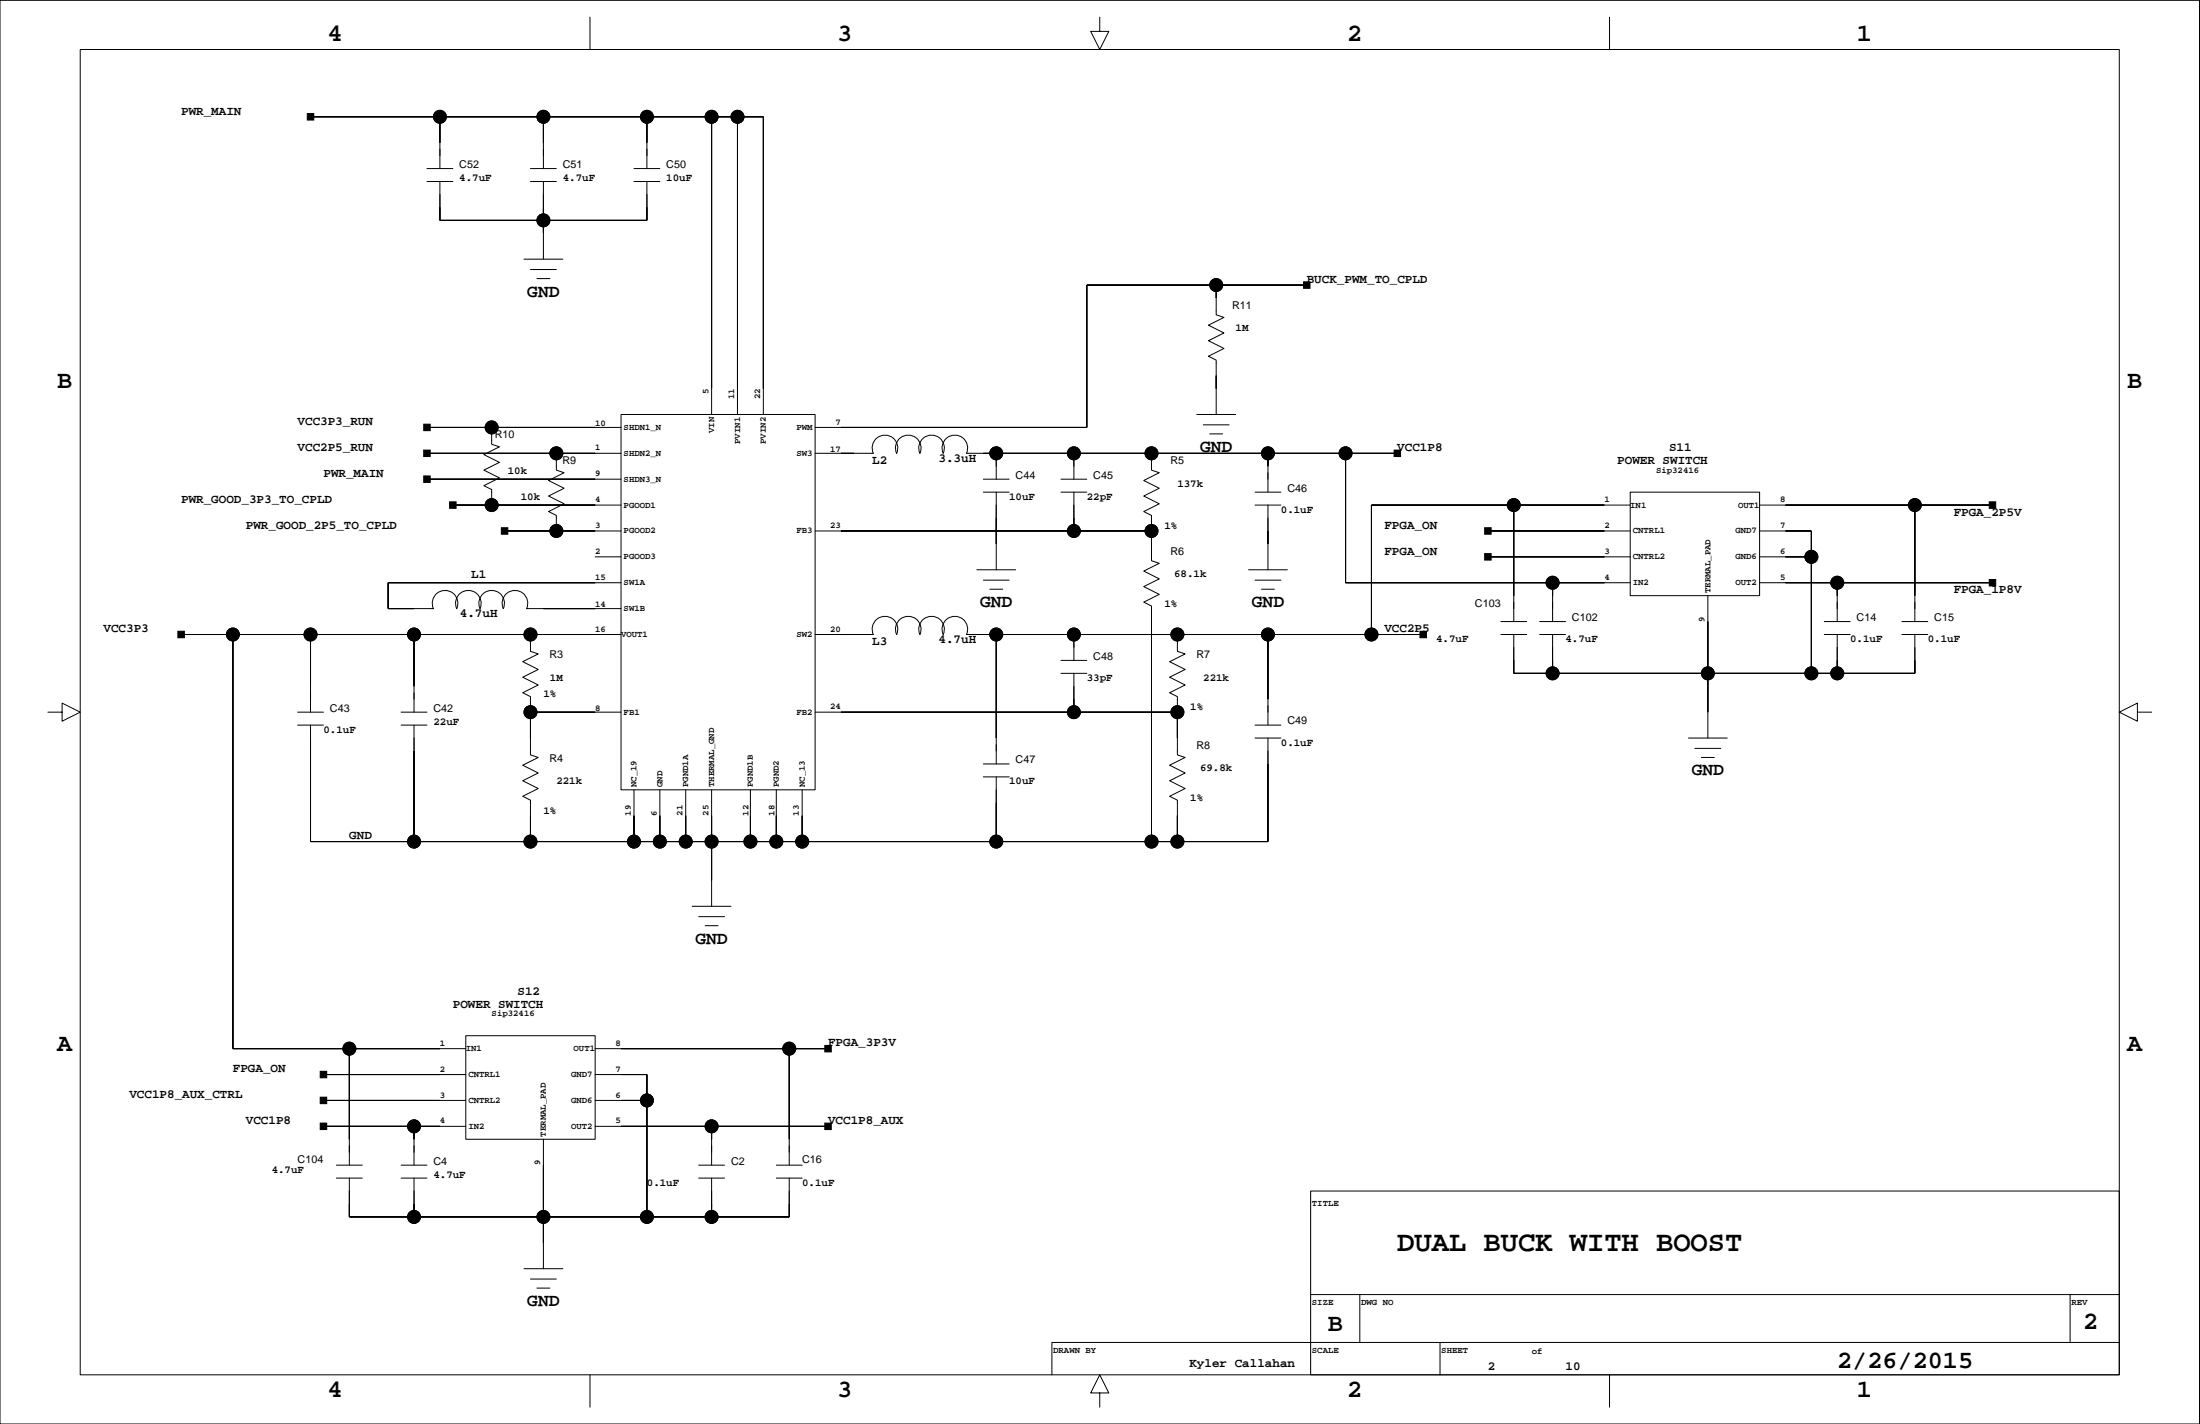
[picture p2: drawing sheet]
<svg xmlns="http://www.w3.org/2000/svg" width="432mm" height="279mm" viewBox="0 0 432 279" stroke-linecap="round" stroke-linejoin="round" font-family="sans-serif">
<g fill="none" stroke="#000" stroke-width=".2">
<path d="M0 .1h431.7v279.3h-431.7zM15.7 9.7h400.3v260.1h-400.3zM115.8 3.4v6.3M215.9 3.4v2.8h1.7l-1.7 3.5-1.8-3.5h1.8M315.9 3.4v6.3M60.9 22.9h88.9v58.4M83.8 33.1h5.1M83.8 35.6h5.1M86.3 35.6v7.6h40.7v-7.6M86.3 22.9v10.2M104.1 33.1h5.1M104.1 35.6h5.1"/>
<path d="M106.7 22.9v10.2M106.7 35.6v15.3M124.4 33.1h5.1M124.4 35.6h5.1M127 22.9v10.2M139.7 22.9v58.4M144.7 22.9v58.4M102.8 50.9h7.7M104.1 52.9h5.1M105.4 54.7h2.5M238.7 55.9v5.9l1.5 .5-3 1.5 3 1.5-3 1.6 3 1.5-3 1.5 1.5 .8v10.6M256.5 55.9h-43.2v28h-53.3"/>
<path d="M83.8 83.9h38.1M83.8 88.9h38.1M83.8 94h38.1M88.9 99.1h33M96.5 83.9h.1M96.5 99.1h.1M96.5 83.9v3.3l1.5 .5-3 1.5 3 1.5-3 1.5 3 1.6-3 1.5 1.5 .8v3M109.2 88.9h.1M109.2 88.9v3.3l1.5 .6-3 1.5 3 1.5-3 1.5 3 1.5-3 1.6 1.5 .7v3.1M121.9 81.3h38.1v73.7h-38.1zM160 88.9l11.4 .1a2.52 2.52 0 0 1 2.3-3.6 2.52 2.52 0 0 1 2.3 3.6M193 94h5.1"/>
<path d="M193 96.6h5.1M195.5 88.9h.1M195.5 88.9v5.1M195.5 96.6v15.2M208.2 94h5.1M208.2 96.6h5.1M210.8 88.9h.1M210.8 88.9v5.1M210.8 96.6v7.6M226 88.9h.1M226 88.9v3.3l1.5 .6-3 1.5 3 1.5-3 1.5 3 1.5-3 1.6 1.5 .7v8.9l1.5 .5-3 1.6 3 1.5-3 1.5 3 1.5-3 1.5 1.5 .8v46.2M234.9 81.3h7.6"/>
<path d="M236.2 83.4h5M237.4 85.1h2.6M246.3 99.1h5.1M246.3 96.6h5.1M248.9 88.9v7.7M248.9 99.1v12.7M264.1 88.9v25.4h55.9M274.3 88.9l-84.6 .1a2.52 2.52 0 0 0-2.3-3.6 2.52 2.52 0 0 0-2.3 3.6 2.52 2.52 0 0 0-2.3-3.6 2.52 2.52 0 0 0-2.3 3.6 2.52 2.52 0 0 0-2.2-3.6 2.52 2.52 0 0 0-2.3 3.6M297.1 99.1v22.9M320 96.6h25.4v20.3h-25.4zM320 99.1h-50.8v25.4M345.4 99.1h45.7"/>
<path d="M375.8 99.1v22.9M99 104.2h22.9M109.2 104.2h.1M116.8 109.3h5.1M121.9 114.3h-45.7v5.1h8.9a2.52 2.52 0 0 1 2.3-3.6 2.52 2.52 0 0 1 2.2 3.6 2.52 2.52 0 0 1 2.3-3.6 2.52 2.52 0 0 1 2.3 3.6 2.52 2.52 0 0 1 2.3-3.6 2.52 2.52 0 0 1 2.3 3.6 2.52 2.52 0 0 1 2.3-3.6 2.52 2.52 0 0 1 2.2 3.6h18.6M160 104.2h66M191.7 111.8h7.6M193 113.8h5.1M194.3 115.6h2.5M226 104.2h.1M245.1 111.8h7.6M246.3 113.8h5.1"/>
<path d="M247.6 115.6h2.5M292 109.3h28M292 104.2h28M304.7 114.3v7.7M335.2 116.9v27.9M345.4 109.3h10.1M345.4 104.2h10.1v27.9M345.4 114.3h45.7M360.6 114.3v7.7M9.4 139.7h2.8v-1.7l3.5 1.7-3.5 1.8v-1.8M35.6 124.5h86.3M45.7 124.5v81.3h45.7"/>
<path d="M58.4 139.7h5.1M60.9 124.5v15.2M78.7 139.7h5.1M81.3 124.5v15.2M104.1 124.5h.1M104.1 139.7h.1M104.1 124.5v3.3l1.5 .5-3 1.5 3 1.6-3 1.5 3 1.5-3 1.5 1.5 .8v11.4l1.5 .5-3 1.5 3 1.6-3 1.5 3 1.5-3 1.5 1.5 .8v8.1M104.1 139.7h17.8M160 124.5h11.4a2.52 2.52 0 0 1 2.3-3.6 2.52 2.52 0 0 1 2.3 3.6M160 139.7h71.1M195.5 124.5v25.4M208.2 132.1h5.1"/>
<path d="M208.2 129.6h5.1M210.8 124.5h.1M210.8 124.5v5.1M210.8 132.1v7.6M231.1 139.7h.1M231.1 124.5h.1M231.1 124.5v3.3l1.5 .5-3 1.5 3 1.6-3 1.5 3 1.5-3 1.5 1.5 .8v11.4l1.5 .5-3 1.5 3 1.6-3 1.5 3 1.5-3 1.5 1.5 .8v8.1M248.9 124.5v17.8M279.3 124.5h-89.6a2.52 2.52 0 0 0-2.3-3.6 2.52 2.52 0 0 0-2.3 3.6 2.52 2.52 0 0 0-2.3-3.6 2.52 2.52 0 0 0-2.3 3.6 2.52 2.52 0 0 0-2.2-3.6 2.52 2.52 0 0 0-2.3 3.6M294.6 124.5h5.1M294.6 122h5.1M297.1 124.5v7.6h78.7v-7.6"/>
<path d="M302.2 124.5h5.1M302.2 122h5.1M304.7 124.5v7.6M358.1 124.5h5M358.1 122h5M360.6 124.5v7.6M373.3 124.5h5.1M373.3 122h5.1M419.5 139.7v-1.7l-3.5 1.7 3.5 1.8v-1.8h2.8M58.4 142.3h5.1M60.9 142.3v22.8h188v-20.3M78.7 142.3h5.1"/>
<path d="M81.3 142.3v22.8M124.4 155v10.1M129.5 155v10.1M134.6 155v10.1M139.7 155v22.8M147.3 155v10.1M152.4 155v10.1M157.4 155v10.1M193 149.9h5.1M193 152.4h5.1M195.5 152.4v12.7M246.3 144.8h5.1"/>
<path d="M246.3 142.3h5.1M331.4 144.8h7.6M332.7 146.8h5M333.9 148.6h2.6M135.9 177.8h7.6M137.1 179.9h5.1M138.4 181.6h2.5M63.5 210.8h27.9M63.5 215.9h27.9M68.6 205.8v22.8M91.4 203.2h25.4v20.3h-25.4zM116.8 210.8h10.2v28"/>
<path d="M116.8 215.9h10.2M116.8 205.8h45.7M154.9 205.8v22.8M63.5 221h27.9M66 228.6h5.1M66 231.2h5.1M68.6 231.2v7.6h86.3v-7.6M78.7 228.6h5.1M78.7 231.2h5.1M81.3 221v7.6M81.3 231.2v7.6M106.7 223.5v25.4"/>
<path d="M116.8 221h45.7M137.1 228.6h5.1M137.1 231.2h5.1M139.7 221v7.6M139.7 231.2v7.6M152.4 228.6h5M152.4 231.2h5M257.2 233.7h158.8v36.1h-158.8zM102.8 248.9h7.7M104.1 251h5.1M105.4 252.7h2.5M257.2 254h158.8"/>
<path d="M266.9 254v9.4M406.3 254v9.4M115.8 269.8v6.3M215.9 273.3h1.7l-1.7-3.5-1.8 3.5h1.8v2.8M282.6 263.4v6.4M315.9 269.8v6.3M416 263.4h-209.5v6.4"/>
<circle cx="86.3" cy="22.9" r="1.27"/>
<circle cx="106.7" cy="22.9" r="1.27"/>
<circle cx="127" cy="22.9" r="1.27"/>
<circle cx="139.7" cy="22.9" r="1.27"/>
<circle cx="144.7" cy="22.9" r="1.27"/>
<circle cx="106.7" cy="43.2" r="1.27"/>
<circle cx="238.7" cy="55.9" r="1.27"/>
<circle cx="96.5" cy="99.1" r="1.27"/>
<circle cx="96.5" cy="83.9" r="1.27"/>
<circle cx="109.2" cy="88.9" r="1.27"/>
<circle cx="195.5" cy="88.9" r="1.27"/>
<circle cx="210.8" cy="88.9" r="1.27"/>
<circle cx="226" cy="88.9" r="1.27"/>
<circle cx="248.9" cy="88.9" r="1.27"/>
<circle cx="264.1" cy="88.9" r="1.27"/>
<circle cx="297.1" cy="99.1" r="1.27"/>
<circle cx="375.8" cy="99.1" r="1.27"/>
<circle cx="109.2" cy="104.2" r="1.27"/>
<circle cx="210.8" cy="104.2" r="1.27"/>
<circle cx="226" cy="104.2" r="1.27"/>
<circle cx="304.7" cy="114.3" r="1.27"/>
<circle cx="355.5" cy="109.3" r="1.27"/>
<circle cx="360.6" cy="114.3" r="1.27"/>
<circle cx="45.7" cy="124.5" r="1.27"/>
<circle cx="60.9" cy="124.5" r="1.27"/>
<circle cx="81.3" cy="124.5" r="1.27"/>
<circle cx="104.1" cy="124.5" r="1.27"/>
<circle cx="104.1" cy="139.7" r="1.27"/>
<circle cx="195.5" cy="124.5" r="1.27"/>
<circle cx="210.8" cy="139.7" r="1.27"/>
<circle cx="210.8" cy="124.5" r="1.27"/>
<circle cx="231.1" cy="124.5" r="1.27"/>
<circle cx="231.1" cy="139.7" r="1.27"/>
<circle cx="248.9" cy="124.5" r="1.27"/>
<circle cx="269.2" cy="124.5" r="1.27"/>
<circle cx="304.7" cy="132.1" r="1.27"/>
<circle cx="335.2" cy="132.1" r="1.27"/>
<circle cx="355.5" cy="132.1" r="1.27"/>
<circle cx="360.6" cy="132.1" r="1.27"/>
<circle cx="81.3" cy="165.1" r="1.27"/>
<circle cx="104.1" cy="165.1" r="1.27"/>
<circle cx="124.4" cy="165.1" r="1.27"/>
<circle cx="129.5" cy="165.1" r="1.27"/>
<circle cx="134.6" cy="165.1" r="1.27"/>
<circle cx="139.7" cy="165.1" r="1.27"/>
<circle cx="147.3" cy="165.1" r="1.27"/>
<circle cx="152.4" cy="165.1" r="1.27"/>
<circle cx="157.4" cy="165.1" r="1.27"/>
<circle cx="195.5" cy="165.1" r="1.27"/>
<circle cx="226" cy="165.1" r="1.27"/>
<circle cx="231.1" cy="165.1" r="1.27"/>
<circle cx="68.6" cy="205.8" r="1.27"/>
<circle cx="127" cy="215.9" r="1.27"/>
<circle cx="154.9" cy="205.8" r="1.27"/>
<circle cx="81.3" cy="238.8" r="1.27"/>
<circle cx="81.3" cy="221" r="1.27"/>
<circle cx="106.7" cy="238.8" r="1.27"/>
<circle cx="127" cy="238.8" r="1.27"/>
<circle cx="139.7" cy="238.8" r="1.27"/>
<circle cx="139.7" cy="221" r="1.27"/>
</g>
<g fill="#000" stroke="#000" stroke-width=".2">
<path d="M60.3 22.3h1.3v1.3h-1.3z" fill-rule="evenodd"/>
<path d="M60.9 22.9h25.4z" fill-rule="evenodd"/>
<path d="M86.3 22.9v5.1z" fill-rule="evenodd"/>
<path d="M86.3 22.9h20.4z" fill-rule="evenodd"/>
<path d="M106.7 22.9v5.1z" fill-rule="evenodd"/>
<path d="M106.7 22.9h20.3z" fill-rule="evenodd"/>
<path d="M127 22.9v5.1z" fill-rule="evenodd"/>
<path d="M127 22.9h12.7z" fill-rule="evenodd"/>
<path d="M139.7 22.9v53.3z" fill-rule="evenodd"/>
<path d="M139.7 22.9h5z" fill-rule="evenodd"/>
<path d="M144.7 22.9v53.3z" fill-rule="evenodd"/>
<path d="M144.7 22.9h5.1z" fill-rule="evenodd"/>
<path d="M149.8 22.9v53.3z" fill-rule="evenodd"/>
<path d="M86.3 40.7v2.5z" fill-rule="evenodd"/>
<path d="M86.3 43.2h20.4z" fill-rule="evenodd"/>
<path d="M106.7 43.2v2.6z" fill-rule="evenodd"/>
<path d="M106.7 40.7v2.5z" fill-rule="evenodd"/>
<path d="M106.7 43.2h20.3z" fill-rule="evenodd"/>
<path d="M127 40.7v2.5z" fill-rule="evenodd"/>
<path d="M213.3 55.9v28z" fill-rule="evenodd"/>
<path d="M238.7 55.9v2.6z" fill-rule="evenodd"/>
<path d="M213.3 55.9h25.4z" fill-rule="evenodd"/>
<path d="M255.8 55.3h1.3v1.3h-1.3z" fill-rule="evenodd"/>
<path d="M238.7 55.9h17.8z" fill-rule="evenodd"/>
<path d="M238.7 73.7v2.5z" fill-rule="evenodd"/>
<path d="M83.2 88.3h1.2v1.3h-1.2z" fill-rule="evenodd"/>
<path d="M83.2 83.2h1.2v1.3h-1.2z" fill-rule="evenodd"/>
<path d="M83.2 93.4h1.2v1.3h-1.2z" fill-rule="evenodd"/>
<path d="M88.2 98.5h1.3v1.2h-1.3z" fill-rule="evenodd"/>
<path d="M83.8 83.9h12.7z" fill-rule="evenodd"/>
<path d="M88.9 99.1h7.6z" fill-rule="evenodd"/>
<path d="M83.8 88.9h25.4z" fill-rule="evenodd"/>
<path d="M109.2 88.9h7.6z" fill-rule="evenodd"/>
<path d="M96.5 83.9h20.3z" fill-rule="evenodd"/>
<path d="M96.5 99.1h20.3z" fill-rule="evenodd"/>
<path d="M83.8 94h33z" fill-rule="evenodd"/>
<path d="M165.1 88.9h2.5z" fill-rule="evenodd"/>
<path d="M193 88.9h2.5z" fill-rule="evenodd"/>
<path d="M195.5 88.9h15.3z" fill-rule="evenodd"/>
<path d="M165.1 83.9h48.2z" fill-rule="evenodd"/>
<path d="M210.8 88.9h15.2z" fill-rule="evenodd"/>
<path d="M248.9 88.9v2.6z" fill-rule="evenodd"/>
<path d="M226 88.9h22.9z" fill-rule="evenodd"/>
<path d="M264.1 88.9v25.4z" fill-rule="evenodd"/>
<path d="M248.9 88.9h15.2z" fill-rule="evenodd"/>
<path d="M269.2 99.1v25.4z" fill-rule="evenodd"/>
<path d="M273.6 88.3h1.3v1.3h-1.3z" fill-rule="evenodd"/>
<path d="M264.1 88.9h10.2z" fill-rule="evenodd"/>
<path d="M269.2 99.1h27.9z" fill-rule="evenodd"/>
<path d="M297.1 99.1v17.8z" fill-rule="evenodd"/>
<path d="M297.1 99.1h17.8z" fill-rule="evenodd"/>
<path d="M375.8 99.1v17.8z" fill-rule="evenodd"/>
<path d="M350.4 99.1h25.4z" fill-rule="evenodd"/>
<path d="M390.4 98.5h1.3v1.2h-1.3z" fill-rule="evenodd"/>
<path d="M375.8 99.1h15.3z" fill-rule="evenodd"/>
<path d="M76.2 114.3v5.1z" fill-rule="evenodd"/>
<path d="M76.2 119.4h5.1z" fill-rule="evenodd"/>
<path d="M98.4 103.5h1.3v1.3h-1.3z" fill-rule="evenodd"/>
<path d="M99 104.2h10.2z" fill-rule="evenodd"/>
<path d="M106.7 119.4h10.1z" fill-rule="evenodd"/>
<path d="M76.2 114.3h40.6z" fill-rule="evenodd"/>
<path d="M109.2 104.2h7.6z" fill-rule="evenodd"/>
<path d="M195.5 101.6v5.1z" fill-rule="evenodd"/>
<path d="M210.8 101.6v2.6z" fill-rule="evenodd"/>
<path d="M165.1 104.2h45.7z" fill-rule="evenodd"/>
<path d="M210.8 104.2h15.2z" fill-rule="evenodd"/>
<path d="M226 104.2v2.5z" fill-rule="evenodd"/>
<path d="M248.9 104.2v2.5z" fill-rule="evenodd"/>
<path d="M291.4 103.5h1.3v1.3h-1.3z" fill-rule="evenodd"/>
<path d="M291.4 108.6h1.3v1.3h-1.3z" fill-rule="evenodd"/>
<path d="M264.1 114.3h40.6z" fill-rule="evenodd"/>
<path d="M304.7 114.3v2.6z" fill-rule="evenodd"/>
<path d="M292 104.2h22.9z" fill-rule="evenodd"/>
<path d="M292 109.3h22.9z" fill-rule="evenodd"/>
<path d="M304.7 114.3h10.2z" fill-rule="evenodd"/>
<path d="M350.4 109.3h5.1z" fill-rule="evenodd"/>
<path d="M355.5 109.3v22.8z" fill-rule="evenodd"/>
<path d="M355.5 104.2v5.1z" fill-rule="evenodd"/>
<path d="M350.4 104.2h5.1z" fill-rule="evenodd"/>
<path d="M360.6 114.3v2.6z" fill-rule="evenodd"/>
<path d="M350.4 114.3h10.2z" fill-rule="evenodd"/>
<path d="M390.4 113.7h1.3v1.3h-1.3z" fill-rule="evenodd"/>
<path d="M360.6 114.3h30.5z" fill-rule="evenodd"/>
<path d="M34.9 123.9h1.3v1.2h-1.3z" fill-rule="evenodd"/>
<path d="M45.7 124.5v81.3z" fill-rule="evenodd"/>
<path d="M35.6 124.5h10.1z" fill-rule="evenodd"/>
<path d="M60.9 124.5v10.2z" fill-rule="evenodd"/>
<path d="M45.7 124.5h15.2z" fill-rule="evenodd"/>
<path d="M81.3 124.5v10.2z" fill-rule="evenodd"/>
<path d="M60.9 124.5h20.4z" fill-rule="evenodd"/>
<path d="M81.3 124.5h22.8z" fill-rule="evenodd"/>
<path d="M104.1 139.7v5.1z" fill-rule="evenodd"/>
<path d="M104.1 124.5h12.7z" fill-rule="evenodd"/>
<path d="M104.1 139.7h12.7z" fill-rule="evenodd"/>
<path d="M165.1 124.5h2.5z" fill-rule="evenodd"/>
<path d="M193 124.5h2.5z" fill-rule="evenodd"/>
<path d="M195.5 124.5v20.3z" fill-rule="evenodd"/>
<path d="M210.8 137.2v2.5z" fill-rule="evenodd"/>
<path d="M165.1 139.7h45.7z" fill-rule="evenodd"/>
<path d="M195.5 124.5h15.3z" fill-rule="evenodd"/>
<path d="M226 122v43.1z" fill-rule="evenodd"/>
<path d="M210.8 139.7h20.3z" fill-rule="evenodd"/>
<path d="M231.1 139.7v5.1z" fill-rule="evenodd"/>
<path d="M231.1 124.5h17.8z" fill-rule="evenodd"/>
<path d="M210.8 124.5h20.3z" fill-rule="evenodd"/>
<path d="M248.9 124.5v12.7z" fill-rule="evenodd"/>
<path d="M248.9 124.5h20.3z" fill-rule="evenodd"/>
<path d="M278.7 123.9h1.3v1.2h-1.3z" fill-rule="evenodd"/>
<path d="M269.2 124.5h10.1z" fill-rule="evenodd"/>
<path d="M297.1 129.6v2.5z" fill-rule="evenodd"/>
<path d="M304.7 129.6v2.5z" fill-rule="evenodd"/>
<path d="M297.1 132.1h7.6z" fill-rule="evenodd"/>
<path d="M335.2 122v10.1z" fill-rule="evenodd"/>
<path d="M335.2 132.1v7.6z" fill-rule="evenodd"/>
<path d="M304.7 132.1h30.5z" fill-rule="evenodd"/>
<path d="M335.2 132.1h20.3z" fill-rule="evenodd"/>
<path d="M360.6 129.6v2.5z" fill-rule="evenodd"/>
<path d="M355.5 132.1h5.1z" fill-rule="evenodd"/>
<path d="M375.8 129.6v2.5z" fill-rule="evenodd"/>
<path d="M360.6 132.1h15.2z" fill-rule="evenodd"/>
<path d="M60.9 147.3v17.8z" fill-rule="evenodd"/>
<path d="M81.3 147.3v17.8z" fill-rule="evenodd"/>
<path d="M195.5 157.5v7.6z" fill-rule="evenodd"/>
<path d="M248.9 149.9v15.2z" fill-rule="evenodd"/>
<path d="M60.9 165.1h20.4z" fill-rule="evenodd"/>
<path d="M81.3 165.1h22.8z" fill-rule="evenodd"/>
<path d="M104.1 160v5.1z" fill-rule="evenodd"/>
<path d="M124.4 160v5.1z" fill-rule="evenodd"/>
<path d="M104.1 165.1h20.3z" fill-rule="evenodd"/>
<path d="M124.4 165.1h5.1z" fill-rule="evenodd"/>
<path d="M129.5 160v5.1z" fill-rule="evenodd"/>
<path d="M129.5 165.1h5.1z" fill-rule="evenodd"/>
<path d="M134.6 160v5.1z" fill-rule="evenodd"/>
<path d="M139.7 165.1v7.6z" fill-rule="evenodd"/>
<path d="M134.6 165.1h5.1z" fill-rule="evenodd"/>
<path d="M139.7 160v5.1z" fill-rule="evenodd"/>
<path d="M139.7 165.1h7.6z" fill-rule="evenodd"/>
<path d="M147.3 160v5.1z" fill-rule="evenodd"/>
<path d="M147.3 165.1h5.1z" fill-rule="evenodd"/>
<path d="M152.4 160v5.1z" fill-rule="evenodd"/>
<path d="M157.4 160v5.1z" fill-rule="evenodd"/>
<path d="M152.4 165.1h5z" fill-rule="evenodd"/>
<path d="M157.4 165.1h38.1z" fill-rule="evenodd"/>
<path d="M195.5 165.1h30.5z" fill-rule="evenodd"/>
<path d="M231.1 160v5.1z" fill-rule="evenodd"/>
<path d="M226 165.1h5.1z" fill-rule="evenodd"/>
<path d="M231.1 165.1h17.8z" fill-rule="evenodd"/>
<path d="M62.9 210.2h1.2v1.3h-1.2z" fill-rule="evenodd"/>
<path d="M62.9 215.3h1.2v1.2h-1.2z" fill-rule="evenodd"/>
<path d="M68.6 205.8v17.7z" fill-rule="evenodd"/>
<path d="M45.7 205.8h22.9z" fill-rule="evenodd"/>
<path d="M63.5 210.8h22.8z" fill-rule="evenodd"/>
<path d="M68.6 205.8h17.7z" fill-rule="evenodd"/>
<path d="M63.5 215.9h22.8z" fill-rule="evenodd"/>
<path d="M121.9 210.8h5.1z" fill-rule="evenodd"/>
<path d="M127 210.8v5.1z" fill-rule="evenodd"/>
<path d="M121.9 215.9h5.1z" fill-rule="evenodd"/>
<path d="M127 215.9v22.9z" fill-rule="evenodd"/>
<path d="M121.9 205.8h33z" fill-rule="evenodd"/>
<path d="M154.9 205.8v17.7z" fill-rule="evenodd"/>
<path d="M161.9 205.1h1.3v1.3h-1.3z" fill-rule="evenodd"/>
<path d="M154.9 205.8h7.6z" fill-rule="evenodd"/>
<path d="M62.9 220.4h1.2v1.2h-1.2z" fill-rule="evenodd"/>
<path d="M68.6 236.2v2.6z" fill-rule="evenodd"/>
<path d="M81.3 236.2v2.6z" fill-rule="evenodd"/>
<path d="M68.6 238.8h12.7z" fill-rule="evenodd"/>
<path d="M81.3 221v2.5z" fill-rule="evenodd"/>
<path d="M63.5 221h17.8z" fill-rule="evenodd"/>
<path d="M81.3 221h5z" fill-rule="evenodd"/>
<path d="M81.3 238.8h25.4z" fill-rule="evenodd"/>
<path d="M106.7 228.6v10.2z" fill-rule="evenodd"/>
<path d="M106.7 238.8v5z" fill-rule="evenodd"/>
<path d="M106.7 238.8h20.3z" fill-rule="evenodd"/>
<path d="M139.7 236.2v2.6z" fill-rule="evenodd"/>
<path d="M127 238.8h12.7z" fill-rule="evenodd"/>
<path d="M139.7 221v2.5z" fill-rule="evenodd"/>
<path d="M121.9 221h17.8z" fill-rule="evenodd"/>
<path d="M139.7 238.8h15.2z" fill-rule="evenodd"/>
<path d="M154.9 236.2v2.6z" fill-rule="evenodd"/>
<path d="M161.9 220.4h1.3v1.2h-1.3z" fill-rule="evenodd"/>
<path d="M139.7 221h22.8z" fill-rule="evenodd"/>
<circle cx="86.3" cy="22.9" r="1.27"/>
<circle cx="106.7" cy="22.9" r="1.27"/>
<circle cx="127" cy="22.9" r="1.27"/>
<circle cx="139.7" cy="22.9" r="1.27"/>
<circle cx="144.7" cy="22.9" r="1.27"/>
<circle cx="106.7" cy="43.2" r="1.27"/>
<circle cx="238.7" cy="55.9" r="1.27"/>
<circle cx="96.5" cy="99.1" r="1.27"/>
<circle cx="96.5" cy="83.9" r="1.27"/>
<circle cx="109.2" cy="88.9" r="1.27"/>
<circle cx="195.5" cy="88.9" r="1.27"/>
<circle cx="210.8" cy="88.9" r="1.27"/>
<circle cx="226" cy="88.9" r="1.27"/>
<circle cx="248.9" cy="88.9" r="1.27"/>
<circle cx="264.1" cy="88.9" r="1.27"/>
<circle cx="297.1" cy="99.1" r="1.27"/>
<circle cx="375.8" cy="99.1" r="1.27"/>
<circle cx="109.2" cy="104.2" r="1.27"/>
<circle cx="210.8" cy="104.2" r="1.27"/>
<circle cx="226" cy="104.2" r="1.27"/>
<circle cx="304.7" cy="114.3" r="1.27"/>
<circle cx="355.5" cy="109.3" r="1.27"/>
<circle cx="360.6" cy="114.3" r="1.27"/>
<circle cx="45.7" cy="124.5" r="1.27"/>
<circle cx="60.9" cy="124.5" r="1.27"/>
<circle cx="81.3" cy="124.5" r="1.27"/>
<circle cx="104.1" cy="124.5" r="1.27"/>
<circle cx="104.1" cy="139.7" r="1.27"/>
<circle cx="195.5" cy="124.5" r="1.27"/>
<circle cx="210.8" cy="139.7" r="1.27"/>
<circle cx="210.8" cy="124.5" r="1.27"/>
<circle cx="231.1" cy="124.5" r="1.27"/>
<circle cx="231.1" cy="139.7" r="1.27"/>
<circle cx="248.9" cy="124.5" r="1.27"/>
<circle cx="269.2" cy="124.5" r="1.27"/>
<circle cx="304.7" cy="132.1" r="1.27"/>
<circle cx="335.2" cy="132.1" r="1.27"/>
<circle cx="355.5" cy="132.1" r="1.27"/>
<circle cx="360.6" cy="132.1" r="1.27"/>
<circle cx="81.3" cy="165.1" r="1.27"/>
<circle cx="104.1" cy="165.1" r="1.27"/>
<circle cx="124.4" cy="165.1" r="1.27"/>
<circle cx="129.5" cy="165.1" r="1.27"/>
<circle cx="134.6" cy="165.1" r="1.27"/>
<circle cx="139.7" cy="165.1" r="1.27"/>
<circle cx="147.3" cy="165.1" r="1.27"/>
<circle cx="152.4" cy="165.1" r="1.27"/>
<circle cx="157.4" cy="165.1" r="1.27"/>
<circle cx="195.5" cy="165.1" r="1.27"/>
<circle cx="226" cy="165.1" r="1.27"/>
<circle cx="231.1" cy="165.1" r="1.27"/>
<circle cx="68.6" cy="205.8" r="1.27"/>
<circle cx="127" cy="215.9" r="1.27"/>
<circle cx="154.9" cy="205.8" r="1.27"/>
<circle cx="81.3" cy="238.8" r="1.27"/>
<circle cx="81.3" cy="221" r="1.27"/>
<circle cx="106.7" cy="238.8" r="1.27"/>
<circle cx="127" cy="238.8" r="1.27"/>
<circle cx="139.7" cy="238.8" r="1.27"/>
<circle cx="139.7" cy="221" r="1.27"/>
</g>
<text font-size="5.6" x="274.3" y="245.4">DUAL BUCK WITH BOOST</text>
<g font-size="4.9">
<text x="64.3" y="8.1">4</text>
<text x="164.3" y="8.1">3</text>
<text x="264.4" y="8.1">2</text>
<text x="364.4" y="8.1">1</text>
<text x="11.2" y="76.1">B</text>
<text x="417.5" y="76.1">B</text>
<text x="11.2" y="206.1">A</text>
<text x="417.5" y="206.1">A</text>
<text x="260.6" y="261.2">B</text>
<text x="408.8" y="260.7">2</text>
<text x="360.6" y="268.4">2/26/2015</text>
<text x="64.3" y="274.2">4</text>
<text x="164.3" y="274.2">3</text>
<text x="264.4" y="274.2">2</text>
<text x="364.4" y="274.2">1</text>
</g>
<g font-size="3.5">
<text x="103.5" y="58.2">GND</text>
<text x="235.5" y="88.7">GND</text>
<text x="192.4" y="119.1">GND</text>
<text x="245.7" y="119.1">GND</text>
<text x="332" y="152.2">GND</text>
<text x="136.5" y="185.2">GND</text>
<text x="103.5" y="256.3">GND</text>
</g>
<g font-size="2.5">
<text x="35.6" y="22.5">PWR_MAIN</text>
<text x="256.5" y="55.5">BUCK_PWM_TO_CPLD</text>
<text x="58.4" y="83.4">VCC3P3_RUN</text>
<text x="58.4" y="88.5">VCC2P5_RUN</text>
<text x="274.3" y="88.5">VCC1P8</text>
<text x="327.6" y="88.5">S11</text>
<text x="63.5" y="93.6">PWR_MAIN</text>
<text x="171.2" y="91">L2</text>
<text x="184.2" y="90.7">3.3uH</text>
<text x="317.4" y="91">POWER SWITCH</text>
<text x="35.6" y="98.7">PWR_GOOD_3P3_TO_CPLD</text>
<text x="383.5" y="101.2">FPGA_2P5V</text>
<text x="48.2" y="103.7">PWR_GOOD_2P5_TO_CPLD</text>
<text x="271.7" y="103.7">FPGA_ON</text>
<text x="92.5" y="113.4">L1</text>
<text x="271.7" y="108.8">FPGA_ON</text>
<text x="383.5" y="116.4">FPGA_1P8V</text>
<text x="20.3" y="124.1">VCC3P3</text>
<text x="90.3" y="121.1">4.7uH</text>
<text x="271.7" y="124.1">VCC2P5</text>
<text x="171.2" y="126.6">L3</text>
<text x="184.2" y="126.2">4.7uH</text>
<text x="68.6" y="164.7">GND</text>
<text x="88.9" y="197.7">POWER SWITCH</text>
<text x="101.6" y="195.2">S12</text>
<text x="162.5" y="205.3">FPGA_3P3V</text>
<text x="25.4" y="215.5">VCC1P8_AUX_CTRL</text>
<text x="45.7" y="210.4">FPGA_ON</text>
<text x="48.2" y="220.6">VCC1P8</text>
<text x="162.5" y="220.6">VCC1P8_AUX</text>
<text x="233.5" y="268.2">Kyler Callahan</text>
<text x="292" y="268.8">2</text>
<text x="307.3" y="268.8">10</text>
</g>
<g font-size="2.1">
<text x="90.1" y="33">C52</text>
<text x="90.1" y="35.6">4.7uF</text>
<text x="110.5" y="33">C51</text>
<text x="110.5" y="35.6">4.7uF</text>
<text x="130.8" y="33">C50</text>
<text x="130.8" y="35.6">10uF</text>
<text x="241.8" y="60.6">R11</text>
<text x="242.5" y="65">1M</text>
<text x="97.1" y="86">R10</text>
<text x="99.7" y="93">10k</text>
<text x="110.4" y="91.1">R9</text>
<text x="199.3" y="93.9">C44</text>
<text x="214.6" y="93.9">C45</text>
<text x="229.7" y="91.1">R5</text>
<text x="231.1" y="95.5">137k</text>
<text x="102.2" y="98">10k</text>
<text x="198.1" y="98">10uF</text>
<text x="213.3" y="98">22pF</text>
<text x="251.4" y="100.6">0.1uF</text>
<text x="252.7" y="96.4">C46</text>
<text x="228.5" y="103.8">1%</text>
<text x="229.7" y="108.9">R6</text>
<text x="230.5" y="113.3">68.1k</text>
<text x="228.5" y="119">1%</text>
<text x="289.5" y="119">C103</text>
<text x="281.9" y="126">4.7uF</text>
<text x="307.3" y="126">4.7uF</text>
<text x="308.5" y="121.8">C102</text>
<text x="363.1" y="126">0.1uF</text>
<text x="364.4" y="121.8">C14</text>
<text x="378.4" y="126">0.1uF</text>
<text x="379.6" y="121.8">C15</text>
<text x="107.8" y="129.2">R3</text>
<text x="214.6" y="129.5">C48</text>
<text x="234.8" y="129.2">R7</text>
<text x="106.7" y="136.8">1%</text>
<text x="107.9" y="133.6">1M</text>
<text x="213.3" y="133.6">33pF</text>
<text x="236.2" y="133.6">221k</text>
<text x="63.5" y="143.8">0.1uF</text>
<text x="64.8" y="139.6">C43</text>
<text x="85.1" y="139.6">C42</text>
<text x="85.1" y="142.2">22uF</text>
<text x="233.6" y="139.4">1%</text>
<text x="252.7" y="142.1">C49</text>
<text x="107.8" y="149.5">R4</text>
<text x="199.3" y="149.8">C47</text>
<text x="234.8" y="147">R8</text>
<text x="251.4" y="146.3">0.1uF</text>
<text x="109.2" y="153.9">221k</text>
<text x="198.1" y="153.9">10uF</text>
<text x="235.5" y="151.4">69.8k</text>
<text x="106.7" y="159.7">1%</text>
<text x="233.6" y="157.1">1%</text>
<text x="53.3" y="230.1">4.7uF</text>
<text x="58.4" y="228.2">C104</text>
<text x="85.1" y="228.5">C4</text>
<text x="85.1" y="231.1">4.7uF</text>
<text x="127" y="232.6">0.1uF</text>
<text x="143.5" y="228.5">C2</text>
<text x="157.4" y="228.2">C16</text>
<text x="157.4" y="232.6">0.1uF</text>
</g>
<g font-size="1.8">
<text x="139" y="77.3" transform="rotate(-90 139 77.3)">5</text>
<text x="116.8" y="83.6">10</text>
<text x="144.1" y="78.4" transform="rotate(-90 144.1 78.4)">11</text>
<text x="149.2" y="78.4" transform="rotate(-90 149.2 78.4)">22</text>
<text x="164" y="83.3">7</text>
<text x="116.8" y="88.4">1</text>
<text x="122.4" y="84.4">SHDN1_N</text>
<text x="122.4" y="89.4">SHDN2_N</text>
<text x="140.2" y="85" transform="rotate(-90 140.2 85)">VIN</text>
<text x="145.2" y="87.1" transform="rotate(-90 145.2 87.1)">PVIN1</text>
<text x="150.3" y="87.1" transform="rotate(-90 150.3 87.1)">PVIN2</text>
<text x="156.3" y="84.4">PWM</text>
<text x="156.3" y="89.4">SW3</text>
<text x="162.9" y="88.6">17</text>
<text x="116.8" y="93.5">9</text>
<text x="122.4" y="94.5">SHDN3_N</text>
<text x="325" y="92.7">Sip32416</text>
<text x="116.8" y="98.5">4</text>
<text x="122.4" y="99.6">PGOOD1</text>
<text x="314.9" y="98.5">1</text>
<text x="320" y="99.6">IN1</text>
<text x="341.1" y="99.6">OUT1</text>
<text x="349.4" y="98.5">8</text>
<text x="116.8" y="103.6">3</text>
<text x="122.4" y="104.7">PGOOD2</text>
<text x="156.3" y="104.7">FB3</text>
<text x="162.9" y="103.6">23</text>
<text x="314.9" y="103.6">2</text>
<text x="320.5" y="104.7">CNTRL1</text>
<text x="340.6" y="104.7">GND7</text>
<text x="349.4" y="103.6">7</text>
<text x="116.8" y="113.8">15</text>
<text x="116.8" y="108.7">2</text>
<text x="122.4" y="109.8">PGOOD3</text>
<text x="314.9" y="113.8">4</text>
<text x="314.9" y="108.7">3</text>
<text x="320.5" y="109.8">CNTRL2</text>
<text x="340.6" y="109.8">GND6</text>
<text x="349.4" y="113.8">5</text>
<text x="349.4" y="108.7">6</text>
<text x="116.8" y="119.1">14</text>
<text x="122.4" y="114.8">SW1A</text>
<text x="122.4" y="119.9">SW1B</text>
<text x="320.5" y="114.8">IN2</text>
<text x="335.7" y="116.4" transform="rotate(-90 335.7 116.4)">TERMAL_PAD</text>
<text x="340.6" y="114.8">OUT2</text>
<text x="116.8" y="123.9">16</text>
<text x="121.9" y="125">VOUT1</text>
<text x="156.3" y="125">SW2</text>
<text x="162.9" y="123.9">20</text>
<text x="334.6" y="122" transform="rotate(-90 334.6 122)">9</text>
<text x="116.8" y="139.4">8</text>
<text x="122.4" y="140.2">FB1</text>
<text x="156.3" y="140.2">FB2</text>
<text x="162.9" y="139.2">24</text>
<text x="124.9" y="154.5" transform="rotate(-90 124.9 154.5)">NC_19</text>
<text x="130" y="154.5" transform="rotate(-90 130 154.5)">GND</text>
<text x="135.1" y="154.5" transform="rotate(-90 135.1 154.5)">PGND1A</text>
<text x="140.2" y="154.5" transform="rotate(-90 140.2 154.5)">THERMAL_GND</text>
<text x="147.8" y="154.5" transform="rotate(-90 147.8 154.5)">PGND1B</text>
<text x="152.9" y="154.5" transform="rotate(-90 152.9 154.5)">PGND2</text>
<text x="157.9" y="154.5" transform="rotate(-90 157.9 154.5)">NC_13</text>
<text x="123.8" y="160" transform="rotate(-90 123.8 160)">19</text>
<text x="128.9" y="160" transform="rotate(-90 128.9 160)">6</text>
<text x="134" y="160" transform="rotate(-90 134 160)">21</text>
<text x="139" y="160" transform="rotate(-90 139 160)">25</text>
<text x="146.9" y="160" transform="rotate(-90 146.9 160)">12</text>
<text x="152" y="160" transform="rotate(-90 152 160)">18</text>
<text x="156.8" y="160" transform="rotate(-90 156.8 160)">13</text>
<text x="96.5" y="199.4">Sip32416</text>
<text x="86.3" y="205.2">1</text>
<text x="91.4" y="206.3">IN1</text>
<text x="112.6" y="206.3">OUT1</text>
<text x="120.8" y="205.2">8</text>
<text x="86.3" y="215.3">3</text>
<text x="86.3" y="210.3">2</text>
<text x="91.9" y="211.3">CNTRL1</text>
<text x="112.1" y="211.3">GND7</text>
<text x="120.8" y="215.3">6</text>
<text x="120.8" y="210.3">7</text>
<text x="86.3" y="220.4">4</text>
<text x="91.9" y="216.4">CNTRL2</text>
<text x="91.9" y="221.5">IN2</text>
<text x="112.1" y="216.4">GND6</text>
<text x="112.1" y="221.5">OUT2</text>
<text x="120.8" y="220.4">5</text>
<text x="107.2" y="223" transform="rotate(-90 107.2 223)">TERMAL_PAD</text>
<text x="106" y="228.6" transform="rotate(-90 106 228.6)">9</text>
<text x="257.5" y="236.7">TITLE</text>
<text x="257.5" y="256">SIZE</text>
<text x="267.1" y="256">DWG NO</text>
<text x="406.6" y="256">REV</text>
<text x="206.7" y="265.4">DRAWN BY</text>
<text x="257.5" y="265.4">SCALE</text>
<text x="282.9" y="265.4">SHEET</text>
<text x="300.7" y="265.6">of</text>
</g>
</svg>
